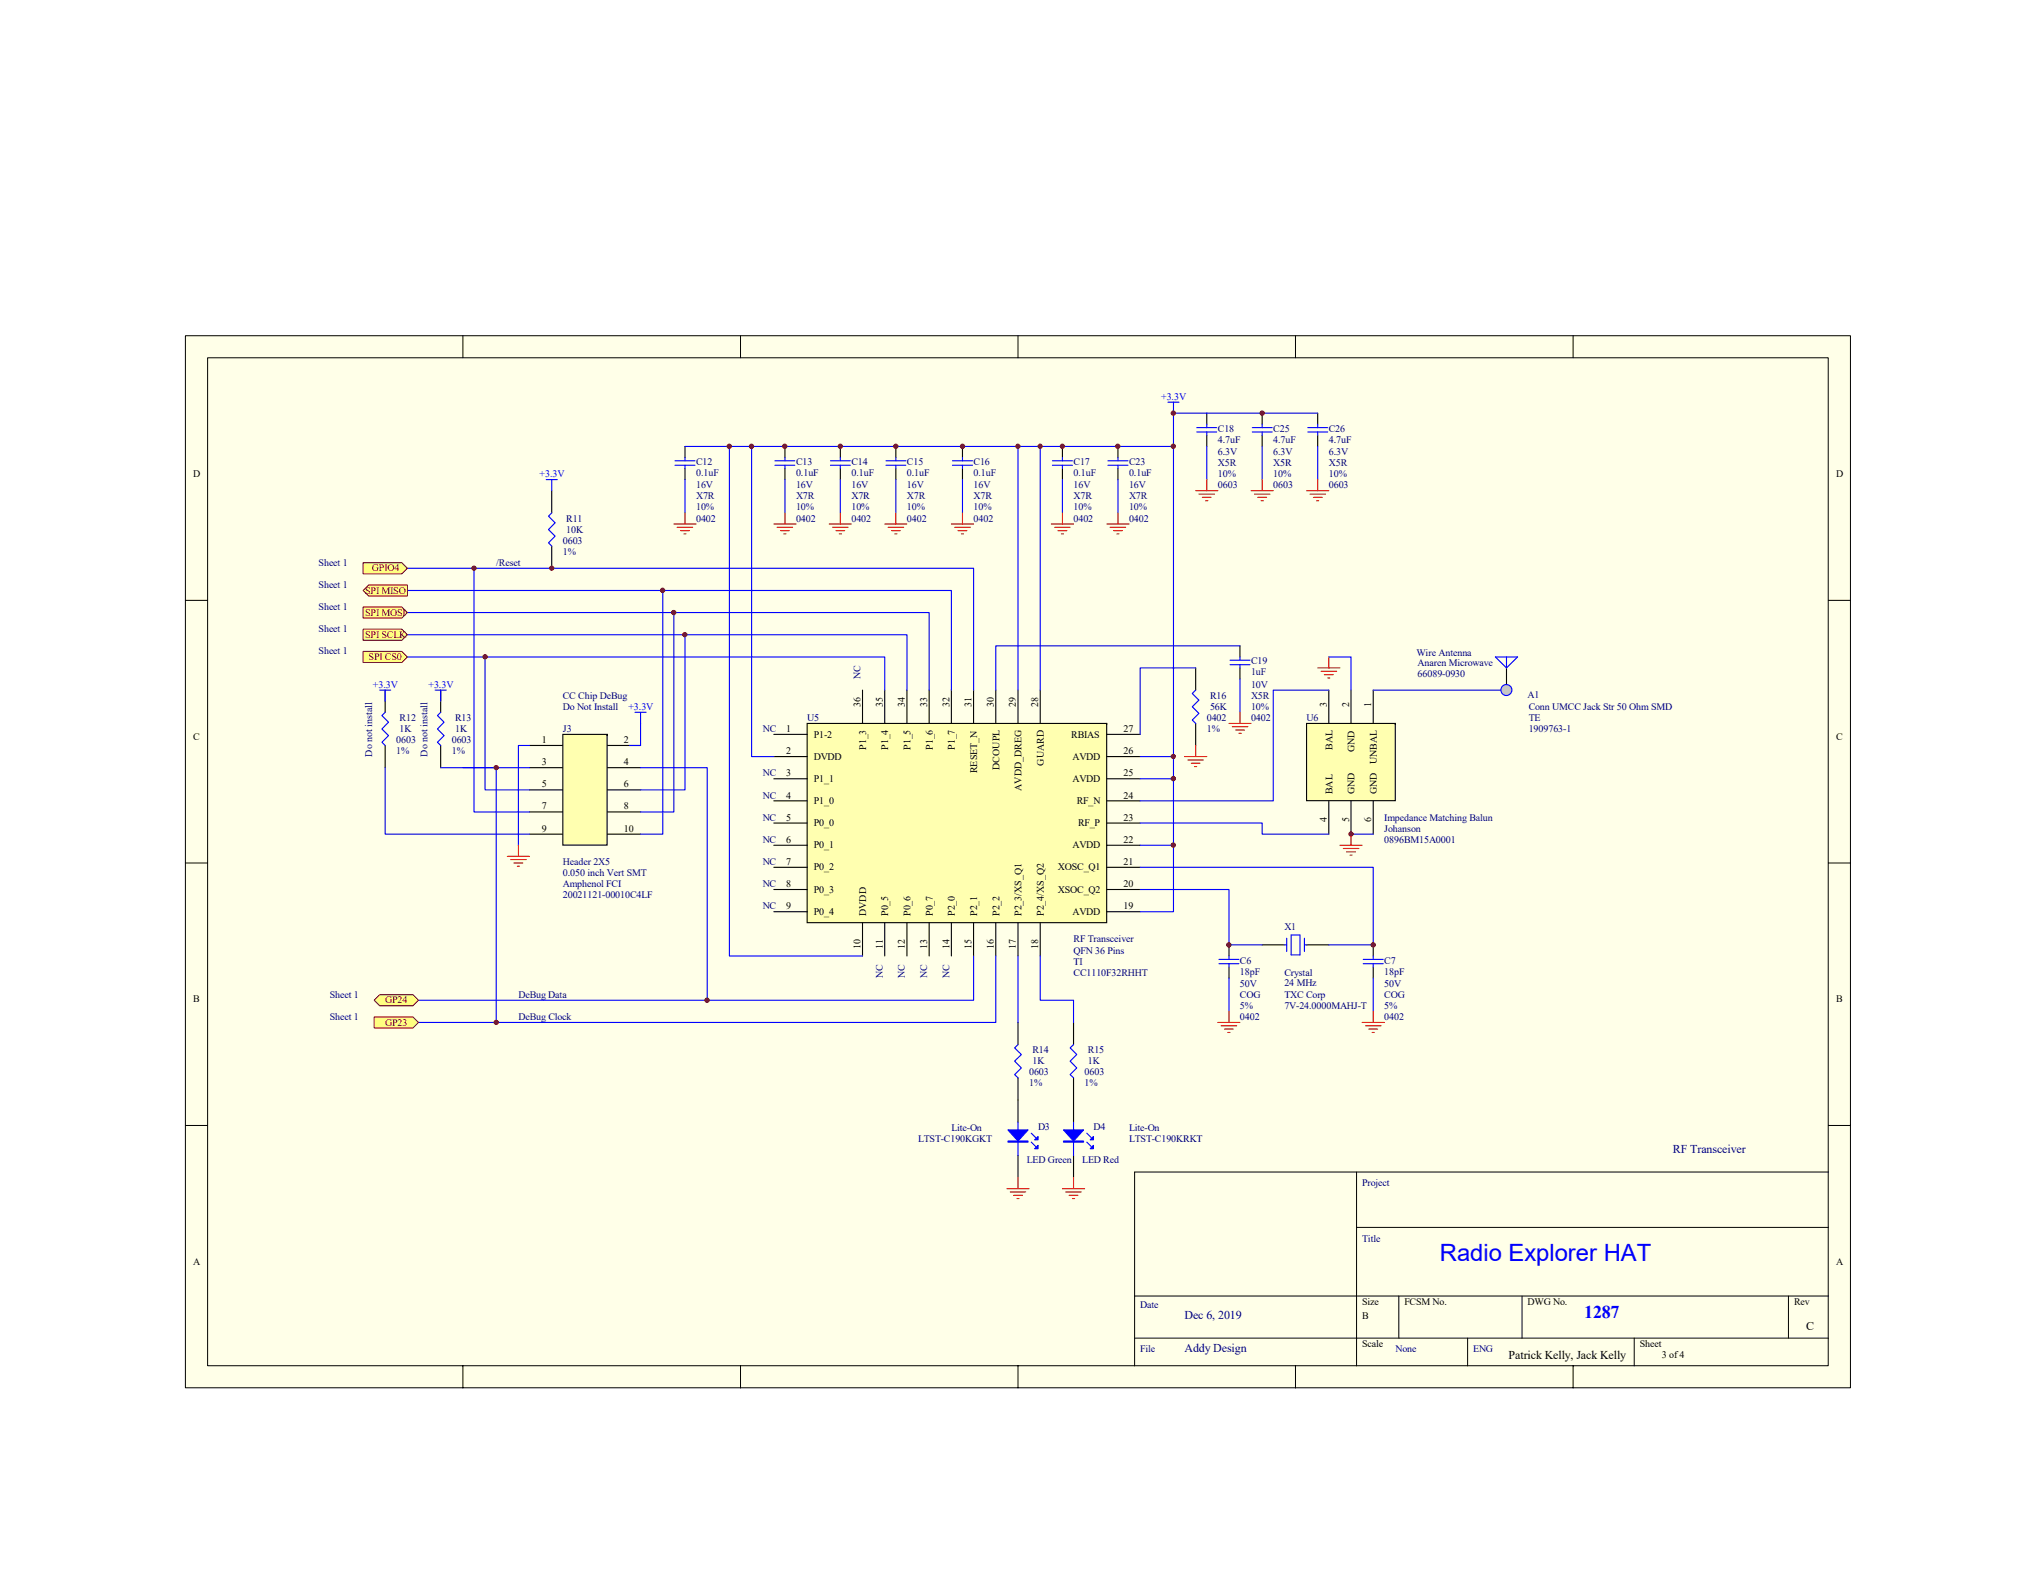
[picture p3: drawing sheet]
<svg xmlns="http://www.w3.org/2000/svg" width="279mm" height="216mm" viewBox="0 0 279 216" stroke-linecap="round" stroke-linejoin="round" font-family="sans-serif">
<path d="M25.4 46.1h228.5v144.4h-228.5z" fill="#ffffe8"/>
<g fill="none" stroke="#000" stroke-width=".14">
<path d="M25.4 46.1h228.5v144.4h-228.5zM28.5 49.1h222.4v138.4h-222.4zM63.5 46.1v3M101.6 46.1v3M139.7 46.1v3M177.8 46.1v3M215.9 46.1v3M25.4 82.4h3.1M250.9 82.4h3.1M25.4 118.4h3.1M250.9 118.4h3.1M25.4 154.5h3.1"/>
<path d="M250.9 154.5h3.1M155.7 177.9h95.2M186.2 168.5h64.7M186.2 160.9v26.6M192 177.9v5.8M208.9 177.9v5.8M245.4 177.9v5.8M250.9 160.9h-95.2v26.6M63.5 187.5v3M101.6 187.5v3M139.7 187.5v3M155.7 183.7h95.2"/>
<path d="M177.8 187.5v3M201.4 183.7v3.8M215.9 187.5v3M224.3 183.7v3.8"/>
</g>
<path d="M110.8 99.3v27.3h41.1v-27.3z" fill-rule="evenodd" fill="#ffffb0" stroke="#000" stroke-width=".15"/>
<g fill="none" stroke="#000" stroke-width=".15">
<path d="M165.6 56.7v1.5M165.6 59.8v1.5M94 61.3v1.5M94 64.3v1.5M107.7 61.3v1.5M107.7 64.3v1.5M115.3 61.3v1.5M115.3 64.3v1.5M122.9 61.3v1.5M122.9 64.3v1.5M132.1 61.3v1.5M132.1 64.3v1.5"/>
<path d="M145.8 61.3v1.5M145.8 64.3v1.5M118.4 94.7v4.6M121.4 94.7v4.6M124.5 94.7v4.6M127.5 94.7v4.6M130.6 94.7v4.6M133.6 94.7v4.6M136.7 94.7v4.6M139.7 94.7v4.6M142.7 94.7v4.6M170.2 88.6v1.6"/>
<path d="M170.2 91.7v1.5M106.2 100.8h4.6M106.2 103.8h4.6M106.2 106.9h4.6M106.2 109.9h4.6M106.2 113h4.6M106.2 116h4.6M106.2 119h4.6M151.9 100.8h4.6M151.9 103.8h4.6M151.9 106.9h4.6M151.9 109.9h4.6"/>
<path d="M151.9 113h4.6M151.9 116h4.6M151.9 119h4.6M106.2 122.1h4.6M106.2 125.1h4.6M118.4 126.7v4.5M121.4 126.7v4.5M124.5 126.7v4.5M127.5 126.7v4.5M130.6 126.7v4.5M133.6 126.7v4.5M136.7 126.7v4.5"/>
<path d="M139.7 126.7v4.5M142.7 126.7v4.5M151.9 122.1h4.6M151.9 125.1h4.6"/>
</g>
<g fill="none" stroke="#00f" stroke-width=".15">
<path d="M160.3 55.2h1.5M161 55.2v6.1M161 56.7h4.6M164.2 59.3h2.8M164.2 58.7h2.8M165.6 58.2v.5M165.6 59.3v.5M92.6 63.9h2.8M92.6 63.2h2.8M94 62.8v.4M94 63.9v.4M94 65.8v4.6"/>
<path d="M94 61.3h67M100.1 61.3v69.9h18.3M103.1 61.3v42.5h3.1M106.3 63.9h2.8M106.3 63.2h2.8M107.7 62.8v.4M107.7 63.9v.4M107.7 65.8v4.6M114 63.9h2.7M114 63.2h2.7M115.3 62.8v.4M115.3 63.9v.4"/>
<path d="M115.3 65.8v4.6M121.6 63.9h2.7M121.6 63.2h2.7M122.9 62.8v.4M122.9 63.9v.4M122.9 65.8v4.6M130.7 63.9h2.8M130.7 63.2h2.8M132.1 62.8v.4M132.1 63.9v.4M132.1 65.8v4.6M139.7 61.3v33.4"/>
<path d="M142.7 61.3v33.4M144.4 63.9h2.8M144.4 63.2h2.8M145.8 62.8v.4M145.8 63.9v.4M145.8 65.8v4.6M161 61.3v63.8h-4.5M165.6 61.3v4.5M55.9 90.2h65.5v4.5M168.8 91.2h2.7M168.8 90.6h2.7M170.2 88.6h-33.5v6.1"/>
<path d="M170.2 90.2v.4M170.2 91.2v.5M170.2 93.2v4.6M156.5 116h4.5M156.5 106.9h4.5M156.5 103.8h4.5"/>
</g>
<g fill="none" stroke="#f00" stroke-width=".15">
<path d="M92.5 71.9h3M92.9 72.4h2.2M93.4 72.8h1.2M93.9 73.3h.2M94 70.4v1.5M106.2 71.9h3M106.6 72.4h2.2M107.1 72.8h1.2M107.5 73.3h.4M107.7 70.4v1.5M113.8 71.9h3M114.3 72.4h2.1"/>
<path d="M114.7 72.8h1.2M115.2 73.3h.3M115.3 70.4v1.5M121.4 71.9h3.1M121.9 72.4h2.1M122.3 72.8h1.2M122.8 73.3h.3M122.9 70.4v1.5M130.6 71.9h3M131 72.4h2.2M131.5 72.8h1.2M131.9 73.3h.3"/>
<path d="M132.1 70.4v1.5M144.3 71.9h3M144.7 72.4h2.2M145.2 72.8h1.2M145.6 73.3h.3M145.8 70.4v1.5M164.1 67.4h3M164.5 67.8h2.2M165 68.3h1.2M165.4 68.7h.4M165.6 65.8v1.6M168.7 99.3h3"/>
<path d="M169.1 99.7h2.1M170.2 97.8v1.5M169.6 100.2h1.2M170 100.6h.3"/>
</g>
<path d="M49.8 89.4h5.3l.8 .8-.8 .7h-5.3z" fill-rule="evenodd" fill="#ffff80" stroke="#800000" stroke-width=".14"/>
<path d="M55.9 87.1h68.6v7.6" fill="none" stroke="#00f" stroke-width=".15"/>
<path d="M49.8 86.4h5.3l.8 .7-.8 .8h-5.3z" fill-rule="evenodd" fill="#ffff80" stroke="#800000" stroke-width=".14"/>
<path d="M55.9 84.1h71.6v10.6" fill="none" stroke="#00f" stroke-width=".15"/>
<path d="M49.8 83.3h5.3l.8 .8-.8 .7h-5.3z" fill-rule="evenodd" fill="#ffff80" stroke="#800000" stroke-width=".14"/>
<path d="M55.9 81h74.7v13.7" fill="none" stroke="#00f" stroke-width=".15"/>
<path d="M49.8 81l.8-.7h5.3v1.5h-5.3z" fill-rule="evenodd" fill="#ffff80" stroke="#800000" stroke-width=".14"/>
<path d="M133.6 131.2v6.1h-76.2M136.7 131.2v9.1h-79.3" fill="none" stroke="#00f" stroke-width=".15"/>
<g fill="#ffff80" stroke="#800000" stroke-width=".14">
<path d="M51.4 137.3l.7-.8h4.6l.7 .8-.7 .7h-4.6z" fill-rule="evenodd"/>
<path d="M51.4 139.6h5.3l.7 .7-.7 .8h-5.3z" fill-rule="evenodd"/>
</g>
<path d="M139.7 140.3v3.1M139.7 147.9v6.1M139.7 158.6v3M147.3 140.3v3.1M147.3 147.9v6.1M147.3 158.6v3" fill="none" stroke="#000" stroke-width=".15"/>
<path d="M55.9 78h77.7v16.7M139.7 131.2v9.1M142.7 131.2v6.1h4.6v3M139.7 143.4l-.5 .4 1 .9-1 .9 1 1-1 .9 .5 .4M139.7 154v4.6M141.5 156.8l.6 .6M141.5 155.5l.6 .6M147.3 143.4l-.4 .4 .9 .9-.9 .9 .9 1-.9 .9 .4 .4M147.3 154v4.6M149.1 156.8l.7 .6M149.1 155.5l.7 .6" fill="none" stroke="#00f" stroke-width=".15"/>
<g fill="#00f" stroke="#00f" stroke-width=".15">
<path d="M138.3 155.1h2.8l-1.4 1.5z"/>
<path d="M142.5 157.2v.5h-.5z"/>
<path d="M142 156.4l.5-.4v.4z"/>
<path d="M145.9 155.1h2.8l-1.4 1.5z"/>
<path d="M150.1 157.2v.5h-.5z"/>
<path d="M150.1 156v.4h-.5z"/>
<path d="M138.3 156.6h2.8v.2h-2.8z" fill-rule="evenodd"/>
<path d="M145.9 156.6h2.8v.2h-2.8z" fill-rule="evenodd"/>
</g>
<path d="M138.2 163.2h3M138.6 163.6h2.2M139.1 164.1h1.2M139.6 164.5h.2M139.7 161.6v1.6M145.8 163.2h3M146.2 163.6h2.2M146.7 164.1h1.2M147.2 164.5h.3M147.3 161.6v1.6" fill="none" stroke="#f00" stroke-width=".15"/>
<path d="M49.8 77.2h5.3l.8 .8-.8 .8h-5.3z" fill-rule="evenodd" fill="#ffff80" stroke="#800000" stroke-width=".14"/>
<g fill="none" stroke="#000" stroke-width=".15">
<path d="M72.7 102.3h4.5M72.7 105.4h4.5M72.7 108.4h4.5M72.7 111.4h4.5M72.7 114.5h4.5M83.3 102.3h4.6M83.3 105.4h4.6M83.3 108.4h4.6M83.3 111.4h4.6M83.3 114.5h4.6M168.7 129.7v1.5M168.7 132.7v1.6"/>
<path d="M173.2 129.7h3.1M179.3 129.7h3.1M188.4 129.7v1.5M188.4 132.7v1.6"/>
</g>
<g fill="none" stroke="#00f" stroke-width=".15">
<path d="M156.5 119h31.9v10.7h-6M156.5 122.1h12.2v7.6h4.5M167.3 132.3h2.7M167.3 131.7h2.7M168.7 131.2v.5M168.7 132.3v.4M168.7 134.3v4.5M176.3 129.7h.3M176.6 128.8v1.8M177.2 128.3h1.2v2.8h-1.2zM179 128.8v1.8M179 129.7h.3"/>
<path d="M187.1 132.3h2.7M187.1 131.7h2.7M188.4 131.2v.5M188.4 132.3v.4M188.4 134.3v4.5"/>
</g>
<path d="M168.7 138.8v1.5M188.4 138.8v1.5M167.1 140.3h3.1M167.6 140.8h2.1M168 141.2h1.2M168.5 141.7h.3M186.9 140.3h3.1M187.4 140.8h2.1M187.8 141.2h1.3M188.3 141.7h.3" fill="none" stroke="#f00" stroke-width=".15"/>
<path d="M77.2 100.8v15.2h6.1v-15.2z" fill-rule="evenodd" fill="#ffffb0" stroke="#000" stroke-width=".15"/>
<g fill="none" stroke="#00f" stroke-width=".15">
<path d="M65 78v33.4h7.7M52.1 94.7h1.5M52.9 97.8l-.5 .4 .9 .9-.9 1 .9 .9-.9 .9 .5 .4M52.9 94.7v1.5M59.7 94.7h1.5M60.5 97.8l-.5 .4 .9 .9-.9 1 .9 .9-.9 .9 .5 .4M60.5 94.7v1.5M66.6 90.2v18.2h6.1M87.1 97.8h1.6M87.9 97.8v4.5h-1.5M91 81v33.5h-3.1M92.5 84.1v27.3h-4.6"/>
<path d="M94 87.1v21.3h-6.1M52.9 105.4v9.1h19.8M60.5 105.4h12.2M68.1 105.4v34.9M72.7 102.3h-1.6v13.7M87.9 105.4h9.1v31.9"/>
</g>
<path d="M69.6 117.5h3.1M70.1 118h2.1M70.5 118.4h1.3M71 118.9h.3M71.1 116v1.5" fill="none" stroke="#f00" stroke-width=".15"/>
<path d="M52.9 94.7v3.1M60.5 94.7v3.1M52.9 102.3v3.1M60.5 102.3v3.1" fill="none" stroke="#000" stroke-width=".15"/>
<g fill="#800000" stroke="#800000" stroke-width=".14">
<circle cx="68.1" cy="140.3" r=".29"/>
<circle cx="68.1" cy="105.4" r=".29"/>
<circle cx="65.1" cy="78" r=".29"/>
<circle cx="66.6" cy="90.1" r=".3"/>
<circle cx="90.9" cy="81" r=".3"/>
<circle cx="92.5" cy="84.1" r=".3"/>
<circle cx="94" cy="87.1" r=".29"/>
<circle cx="100.1" cy="61.3" r=".3"/>
<circle cx="103.1" cy="61.3" r=".3"/>
<circle cx="107.7" cy="61.3" r=".3"/>
<circle cx="115.3" cy="61.3" r=".3"/>
<circle cx="122.9" cy="61.3" r=".3"/>
<circle cx="132.1" cy="61.3" r=".3"/>
<circle cx="139.7" cy="61.3" r=".29"/>
<circle cx="142.7" cy="61.3" r=".29"/>
<circle cx="145.8" cy="61.3" r=".29"/>
<circle cx="161" cy="61.3" r=".3"/>
<circle cx="161" cy="56.7" r=".3"/>
<circle cx="168.6" cy="129.7" r=".3"/>
<circle cx="188.4" cy="129.7" r=".3"/>
</g>
<path d="M179.3 99.3v10.6h12.2v-10.6z" fill-rule="evenodd" fill="#ffffb0" stroke="#000" stroke-width=".15"/>
<g fill="none" stroke="#000" stroke-width=".15">
<path d="M173.2 56.7v1.5M173.2 59.8v1.5M180.8 56.7v1.5M180.8 59.8v1.5M75.7 67.4v3M75.7 75v3M153.4 61.3v1.5M153.4 64.3v1.5M164.1 91.7v3M164.1 99.3v3M182.4 94.7v4.6M185.4 94.7v4.6"/>
<path d="M188.4 94.7v4.6M206.7 91.7v3M182.4 109.9v4.6M185.4 109.9v4.6M188.4 109.9v4.6"/>
</g>
<g fill="none" stroke="#00f" stroke-width=".15">
<path d="M165.6 56.7h15.2M171.9 59.3h2.7M171.9 58.7h2.7M173.2 58.2v.5M173.2 59.3v.5M179.5 59.3h2.7M179.5 58.7h2.7M180.8 58.2v.5M180.8 59.3v.5M75 65.8h1.5M75.7 70.4l-.4 .4 .9 1-.9 .9 .9 .9-.9 .9 .4 .5M75.7 65.8v1.6"/>
<path d="M152 63.9h2.8M152 63.2h2.8M153.4 62.8v.4M153.4 63.9v.4M153.4 65.8v4.6M173.2 61.3v4.5M180.8 61.3v4.5M164.1 91.7h-7.6v9.1M164.1 94.7l-.5 .5 .9 .9-.9 .9 .9 .9-.9 .9 .5 .5M182.4 94.7h-7.7v15.2h-18.2M182.4 90.2h3v4.5M188.4 94.7h18.3"/>
<path d="M205.2 90.2h3.1l-1.6 1.5zM206.7 90.2v1.5M156.5 113h16.7v1.5h9.2M185.4 114.5h3"/>
</g>
<g fill="none" stroke="#f00" stroke-width=".15">
<path d="M151.9 71.9h3M152.3 72.4h2.2M152.8 72.8h1.2M153.3 73.3h.3M153.4 70.4v1.5M171.7 67.4h3M172.1 67.8h2.2M172.6 68.3h1.2M173.1 68.7h.3M173.2 65.8v1.6M179.3 67.4h3.1M179.8 67.8h2.1"/>
<path d="M180.2 68.3h1.2M180.7 68.7h.3M180.8 65.8v1.6M180.8 91.7h3.1M181.3 92.1h2.1M181.7 92.6h1.3M182.2 93h.3M182.4 90.2v1.5M162.6 103.8h3M163 104.3h2.1M163.5 104.8h1.2M163.9 105.2h.3"/>
<path d="M164.1 102.3v1.5M183.9 116h3M184.3 116.5h2.2M184.8 116.9h1.2M185.3 117.4h.2M185.4 114.5v1.5"/>
</g>
<g fill="#800000" stroke="#800000" stroke-width=".14">
<circle cx="185.4" cy="114.5" r=".29"/>
<circle cx="97" cy="137.3" r=".3"/>
<circle cx="75.7" cy="78" r=".29"/>
<circle cx="161" cy="116" r=".3"/>
<circle cx="161" cy="106.9" r=".3"/>
<circle cx="161" cy="103.8" r=".29"/>
<circle cx="153.4" cy="61.3" r=".3"/>
<circle cx="173.2" cy="56.7" r=".3"/>
</g>
<circle cx="206.7" cy="94.7" r=".76" fill="#c0c0c0" stroke="#00f" stroke-width=".15"/>
<text font-size="3.3" fill="#00f" x="197.6" y="173.1">Radio Explorer HAT</text>
<text font-size="2.5" fill="#00f" x="217.4" y="180.8">1287</text>
<g font-size="1.6" fill="#000080">
<text x="229.6" y="158.2">RF Transceiver</text>
<text x="162.6" y="181">Dec 6, 2019</text>
<text x="162.6" y="185.6">Addy Design</text>
</g>
<g font-size="1.6">
<text x="247.9" y="182.5">C</text>
<text x="207" y="186.5">Patrick Kelly, Jack Kelly</text>
</g>
<g font-size="1.4" fill="#00f">
<text x="159.3" y="54.9">+3.3V</text>
<text x="74" y="65.5">+3.3V</text>
<text x="51.2" y="94.4">+3.3V</text>
<text x="58.8" y="94.4">+3.3V</text>
<text x="86.2" y="97.4">+3.3V</text>
</g>
<g font-size="1.4" fill="#000080">
<text x="167.1" y="59.3">C18</text>
<text x="174.7" y="59.3">C25</text>
<text x="182.4" y="59.3">C26</text>
<text x="95.5" y="63.8">C12</text>
<text x="95.5" y="65.3">0.1uF</text>
<text x="109.2" y="63.8">C13</text>
<text x="109.2" y="65.3">0.1uF</text>
<text x="116.8" y="63.8">C14</text>
<text x="116.8" y="65.3">0.1uF</text>
<text x="124.5" y="63.8">C15</text>
<text x="124.5" y="65.3">0.1uF</text>
<text x="133.6" y="63.8">C16</text>
<text x="133.6" y="65.3">0.1uF</text>
<text x="147.3" y="63.8">C17</text>
<text x="147.3" y="65.3">0.1uF</text>
<text x="154.9" y="63.8">C23</text>
<text x="154.9" y="65.3">0.1uF</text>
<text x="167.1" y="62.5">6.3V</text>
<text x="167.1" y="64">X5R</text>
<text x="167.1" y="65.5">10%</text>
<text x="167.1" y="60.8">4.7uF</text>
<text x="174.7" y="60.8">4.7uF</text>
<text x="174.7" y="62.5">6.3V</text>
<text x="174.7" y="64">X5R</text>
<text x="174.7" y="65.5">10%</text>
<text x="182.4" y="60.8">4.7uF</text>
<text x="182.4" y="62.5">6.3V</text>
<text x="182.4" y="64">X5R</text>
<text x="182.4" y="65.5">10%</text>
<text x="77.7" y="71.6">R11</text>
<text x="95.5" y="67">16V</text>
<text x="95.5" y="68.5">X7R</text>
<text x="95.5" y="70.1">10%</text>
<text x="95.5" y="71.6">0402</text>
<text x="109.2" y="67">16V</text>
<text x="109.2" y="68.5">X7R</text>
<text x="109.2" y="70.1">10%</text>
<text x="109.2" y="71.6">0402</text>
<text x="116.8" y="67">16V</text>
<text x="116.8" y="68.5">X7R</text>
<text x="116.8" y="70.1">10%</text>
<text x="116.8" y="71.6">0402</text>
<text x="124.5" y="67">16V</text>
<text x="124.5" y="68.5">X7R</text>
<text x="124.5" y="70.1">10%</text>
<text x="124.5" y="71.6">0402</text>
<text x="133.6" y="67">16V</text>
<text x="133.6" y="68.5">X7R</text>
<text x="133.6" y="70.1">10%</text>
<text x="133.6" y="71.6">0402</text>
<text x="147.3" y="67">16V</text>
<text x="147.3" y="68.5">X7R</text>
<text x="147.3" y="70.1">10%</text>
<text x="147.3" y="71.6">0402</text>
<text x="154.9" y="67">16V</text>
<text x="154.9" y="68.5">X7R</text>
<text x="154.9" y="70.1">10%</text>
<text x="154.9" y="71.6">0402</text>
<text x="167.1" y="67">0603</text>
<text x="174.7" y="67">0603</text>
<text x="182.4" y="67">0603</text>
<text x="43.7" y="77.7">Sheet 1</text>
<text x="68.1" y="77.7">/Reset</text>
<text x="77.2" y="74.6">0603</text>
<text x="77.2" y="76.1">1%</text>
<text x="77.7" y="73.1">10K</text>
<text x="43.7" y="80.7">Sheet 1</text>
<text x="43.7" y="83.7">Sheet 1</text>
<text x="43.7" y="86.8">Sheet 1</text>
<text x="43.7" y="89.8">Sheet 1</text>
<text x="194.4" y="90">Wire Antenna</text>
<text x="77.2" y="95.9">CC Chip DeBug</text>
<text x="118.1" y="93.2" transform="rotate(-90 118.1 93.2)">NC</text>
<text x="166.1" y="95.9">R16</text>
<text x="171.7" y="91.2">C19</text>
<text x="171.7" y="92.7">1uF</text>
<text x="171.7" y="94.4">10V</text>
<text x="171.7" y="95.9">X5R</text>
<text x="194.5" y="91.4">Anaren Microwave</text>
<text x="194.5" y="92.9">66089-0930</text>
<text x="209.6" y="95.8">A1</text>
<text x="54.4" y="102">0603</text>
<text x="54.8" y="99">R12</text>
<text x="54.8" y="100.5">1K</text>
<text x="62" y="102">0603</text>
<text x="62.5" y="99">R13</text>
<text x="62.5" y="100.5">1K</text>
<text x="77.2" y="100.5">J3</text>
<text x="77.2" y="97.4">Do Not Install</text>
<text x="104.7" y="100.5">NC</text>
<text x="110.8" y="99">U5</text>
<text x="165.6" y="99">0402</text>
<text x="165.6" y="100.5">1%</text>
<text x="166.1" y="97.4">56K</text>
<text x="171.7" y="97.4">10%</text>
<text x="171.7" y="99">0402</text>
<text x="179.3" y="99">U6</text>
<text x="209.8" y="97.4">Conn UMCC Jack Str 50 Ohm SMD</text>
<text x="209.8" y="99">TE</text>
<text x="209.8" y="100.5">1909763-1</text>
<text x="51.1" y="103.8" transform="rotate(-90 51.1 103.8)">Do not install</text>
<text x="54.4" y="103.5">1%</text>
<text x="58.7" y="103.8" transform="rotate(-90 58.7 103.8)">Do not install</text>
<text x="62" y="103.5">1%</text>
<text x="104.7" y="106.6">NC</text>
<text x="104.7" y="112.6">NC</text>
<text x="104.7" y="109.6">NC</text>
<text x="190" y="112.6">Impedance Matching Balun</text>
<text x="77.2" y="118.7">Header 2X5</text>
<text x="104.7" y="115.7">NC</text>
<text x="104.7" y="118.7">NC</text>
<text x="190" y="115.7">0896BM15A0001</text>
<text x="190" y="114.2">Johanson</text>
<text x="77.2" y="120.2">0.050 inch Vert SMT</text>
<text x="77.2" y="121.8">Amphenol FCI</text>
<text x="77.2" y="123.3">20021121-00010C4LF</text>
<text x="104.7" y="121.8">NC</text>
<text x="104.7" y="124.8">NC</text>
<text x="147.3" y="129.3">RF Transceiver</text>
<text x="147.3" y="130.9">QFN 36 Pins</text>
<text x="176.3" y="127.7">X1</text>
<text x="45.3" y="137">Sheet 1</text>
<text x="71.1" y="137">DeBug Data</text>
<text x="121.1" y="134.3" transform="rotate(-90 121.1 134.3)">NC</text>
<text x="124.2" y="134.3" transform="rotate(-90 124.2 134.3)">NC</text>
<text x="127.2" y="134.3" transform="rotate(-90 127.2 134.3)">NC</text>
<text x="130.3" y="134.3" transform="rotate(-90 130.3 134.3)">NC</text>
<text x="147.3" y="133.9">CC1110F32RHHT</text>
<text x="147.3" y="132.4">TI</text>
<text x="170.2" y="132.2">C6</text>
<text x="170.2" y="133.8">18pF</text>
<text x="170.2" y="135.4">50V</text>
<text x="170.2" y="137">COG</text>
<text x="176.3" y="135.3">24 MHz</text>
<text x="176.3" y="133.9">Crystal</text>
<text x="176.3" y="137">TXC Corp</text>
<text x="190" y="135.4">50V</text>
<text x="190" y="137">COG</text>
<text x="190" y="132.2">C7</text>
<text x="190" y="133.8">18pF</text>
<text x="45.3" y="140">Sheet 1</text>
<text x="71.1" y="140">DeBug Clock</text>
<text x="170.2" y="138.5">5%</text>
<text x="170.2" y="140">0402</text>
<text x="176.3" y="138.5">7V-24.0000MAHJ-T</text>
<text x="190" y="138.5">5%</text>
<text x="190" y="140">0402</text>
<text x="141.2" y="147.6">0603</text>
<text x="141.2" y="149.1">1%</text>
<text x="141.7" y="144.6">R14</text>
<text x="141.7" y="146.1">1K</text>
<text x="148.8" y="147.6">0603</text>
<text x="148.8" y="149.1">1%</text>
<text x="149.3" y="144.6">R15</text>
<text x="149.3" y="146.1">1K</text>
<text x="130.6" y="155.2">Lite-On</text>
<text x="142.5" y="155">D3</text>
<text x="150.1" y="155">D4</text>
<text x="154.9" y="155.2">Lite-On</text>
<text x="126" y="156.7">LTST-C190KGKT</text>
<text x="140.9" y="159.6">LED Green</text>
<text x="148.5" y="159.6">LED Red</text>
<text x="154.9" y="156.7">LTST-C190KRKT</text>
<text x="186.9" y="162.8">Project</text>
<text x="186.9" y="170.4">Title</text>
<text x="156.5" y="179.5">Date</text>
<text x="156.5" y="185.6">File</text>
<text x="191.5" y="185.6">None</text>
<text x="202.2" y="185.6">ENG</text>
</g>
<g font-size="1.4">
<text x="26.5" y="65.5">D</text>
<text x="252" y="65.5">D</text>
<text x="26.5" y="101.5">C</text>
<text x="74.3" y="102">1</text>
<text x="85.6" y="102">2</text>
<text x="107.9" y="100.5">1</text>
<text x="111.7" y="101.2">P1-2</text>
<text x="118.1" y="97" transform="rotate(-90 118.1 97)">36</text>
<text x="121.1" y="97" transform="rotate(-90 121.1 97)">35</text>
<text x="124.2" y="97" transform="rotate(-90 124.2 97)">34</text>
<text x="127.2" y="97" transform="rotate(-90 127.2 97)">33</text>
<text x="130.3" y="97" transform="rotate(-90 130.3 97)">32</text>
<text x="133.3" y="97" transform="rotate(-90 133.3 97)">31</text>
<text x="136.4" y="97" transform="rotate(-90 136.4 97)">30</text>
<text x="139.4" y="97" transform="rotate(-90 139.4 97)">29</text>
<text x="142.5" y="97" transform="rotate(-90 142.5 97)">28</text>
<text x="147" y="101.2">RBIAS</text>
<text x="154.2" y="100.5">27</text>
<text x="182.1" y="97" transform="rotate(-90 182.1 97)">3</text>
<text x="185.1" y="97" transform="rotate(-90 185.1 97)">2</text>
<text x="188.2" y="97" transform="rotate(-90 188.2 97)">1</text>
<text x="252" y="101.5">C</text>
<text x="74.3" y="105">3</text>
<text x="85.6" y="105">4</text>
<text x="107.9" y="103.5">2</text>
<text x="107.9" y="106.6">3</text>
<text x="111.7" y="104.3">DVDD</text>
<text x="111.7" y="107.3">P1_1</text>
<text x="118.9" y="102.9" transform="rotate(-90 118.9 102.9)">P1_3</text>
<text x="121.9" y="102.9" transform="rotate(-90 121.9 102.9)">P1_4</text>
<text x="124.9" y="102.9" transform="rotate(-90 124.9 102.9)">P1_5</text>
<text x="128" y="102.9" transform="rotate(-90 128 102.9)">P1_6</text>
<text x="131" y="102.9" transform="rotate(-90 131 102.9)">P1_7</text>
<text x="134.1" y="106.1" transform="rotate(-90 134.1 106.1)">RESET_N</text>
<text x="137.1" y="105.7" transform="rotate(-90 137.1 105.7)">DCOUPL</text>
<text x="143.2" y="105.1" transform="rotate(-90 143.2 105.1)">GUARD</text>
<text x="147.2" y="107.3">AVDD</text>
<text x="147.2" y="104.3">AVDD</text>
<text x="154.2" y="106.6">25</text>
<text x="154.2" y="103.5">26</text>
<text x="182.8" y="102.9" transform="rotate(-90 182.8 102.9)">BAL</text>
<text x="185.9" y="103.2" transform="rotate(-90 185.9 103.2)">GND</text>
<text x="188.9" y="104.9" transform="rotate(-90 188.9 104.9)">UNBAL</text>
<text x="74.3" y="108.1">5</text>
<text x="74.3" y="111.1">7</text>
<text x="85.6" y="108.1">6</text>
<text x="85.6" y="111.1">8</text>
<text x="107.9" y="109.6">4</text>
<text x="107.9" y="112.6">5</text>
<text x="111.7" y="110.4">P1_0</text>
<text x="111.7" y="113.4">P0_0</text>
<text x="140.2" y="108.6" transform="rotate(-90 140.2 108.6)">AVDD_DREG</text>
<text x="147.8" y="110.4">RF_N</text>
<text x="147.9" y="113.4">RF_P</text>
<text x="154.2" y="112.6">23</text>
<text x="154.2" y="109.6">24</text>
<text x="182.1" y="112.8" transform="rotate(-90 182.1 112.8)">4</text>
<text x="182.8" y="109" transform="rotate(-90 182.8 109)">BAL</text>
<text x="185.1" y="112.8" transform="rotate(-90 185.1 112.8)">5</text>
<text x="185.9" y="109" transform="rotate(-90 185.9 109)">GND</text>
<text x="188.2" y="112.8" transform="rotate(-90 188.2 112.8)">6</text>
<text x="188.9" y="109" transform="rotate(-90 188.9 109)">GND</text>
<text x="74.3" y="114.2">9</text>
<text x="85.6" y="114.2">10</text>
<text x="107.9" y="115.7">6</text>
<text x="107.9" y="118.7">7</text>
<text x="111.7" y="116.4">P0_1</text>
<text x="111.7" y="119.5">P0_2</text>
<text x="145.2" y="119.5">XOSC_Q1</text>
<text x="147.2" y="116.4">AVDD</text>
<text x="154.2" y="118.7">21</text>
<text x="154.2" y="115.7">22</text>
<text x="107.9" y="121.8">8</text>
<text x="107.9" y="124.8">9</text>
<text x="111.7" y="122.5">P0_3</text>
<text x="111.7" y="125.6">P0_4</text>
<text x="118.9" y="125.7" transform="rotate(-90 118.9 125.7)">DVDD</text>
<text x="121.9" y="125.7" transform="rotate(-90 121.9 125.7)">P0_5</text>
<text x="124.9" y="125.7" transform="rotate(-90 124.9 125.7)">P0_6</text>
<text x="128" y="125.7" transform="rotate(-90 128 125.7)">P0_7</text>
<text x="131" y="125.7" transform="rotate(-90 131 125.7)">P2_0</text>
<text x="134.1" y="125.7" transform="rotate(-90 134.1 125.7)">P2_1</text>
<text x="137.1" y="125.7" transform="rotate(-90 137.1 125.7)">P2_2</text>
<text x="140.2" y="125.7" transform="rotate(-90 140.2 125.7)">P2_3/XS_Q1</text>
<text x="143.2" y="125.7" transform="rotate(-90 143.2 125.7)">P2_4/XS_Q2</text>
<text x="145.2" y="122.5">XSOC_Q2</text>
<text x="147.2" y="125.6">AVDD</text>
<text x="154.2" y="121.8">20</text>
<text x="154.2" y="124.8">19</text>
<text x="118.1" y="130.3" transform="rotate(-90 118.1 130.3)">10</text>
<text x="121.1" y="130.3" transform="rotate(-90 121.1 130.3)">11</text>
<text x="124.2" y="130.3" transform="rotate(-90 124.2 130.3)">12</text>
<text x="127.2" y="130.3" transform="rotate(-90 127.2 130.3)">13</text>
<text x="130.3" y="130.3" transform="rotate(-90 130.3 130.3)">14</text>
<text x="133.3" y="130.3" transform="rotate(-90 133.3 130.3)">15</text>
<text x="136.4" y="130.3" transform="rotate(-90 136.4 130.3)">16</text>
<text x="139.4" y="130.3" transform="rotate(-90 139.4 130.3)">17</text>
<text x="142.5" y="130.3" transform="rotate(-90 142.5 130.3)">18</text>
<text x="26.5" y="137.6">B</text>
<text x="252" y="137.6">B</text>
<text x="26.5" y="173.6">A</text>
<text x="252" y="173.6">A</text>
<text x="186.9" y="179.1">Size</text>
<text x="192.7" y="179.1">FCSM No.</text>
<text x="209.6" y="179.1">DWG No.</text>
<text x="246.2" y="179.1">Rev</text>
<text x="186.9" y="184.8">Scale</text>
<text x="186.9" y="181.1">B</text>
<text x="225" y="184.8">Sheet</text>
<text x="228" y="186.4">3 of 4</text>
</g>
<g font-size="1.4" fill="#800000">
<text x="50.1" y="81.5">SPI MISO</text>
<text x="51" y="78.4">GPIO4</text>
<text x="50.1" y="87.5">SPI SCLK</text>
<text x="50.1" y="84.5">SPI MOSI</text>
<text x="50.6" y="90.6">SPI CS0</text>
<text x="52.9" y="137.7">GP24</text>
<text x="52.9" y="140.8">GP23</text>
</g>
</svg>
